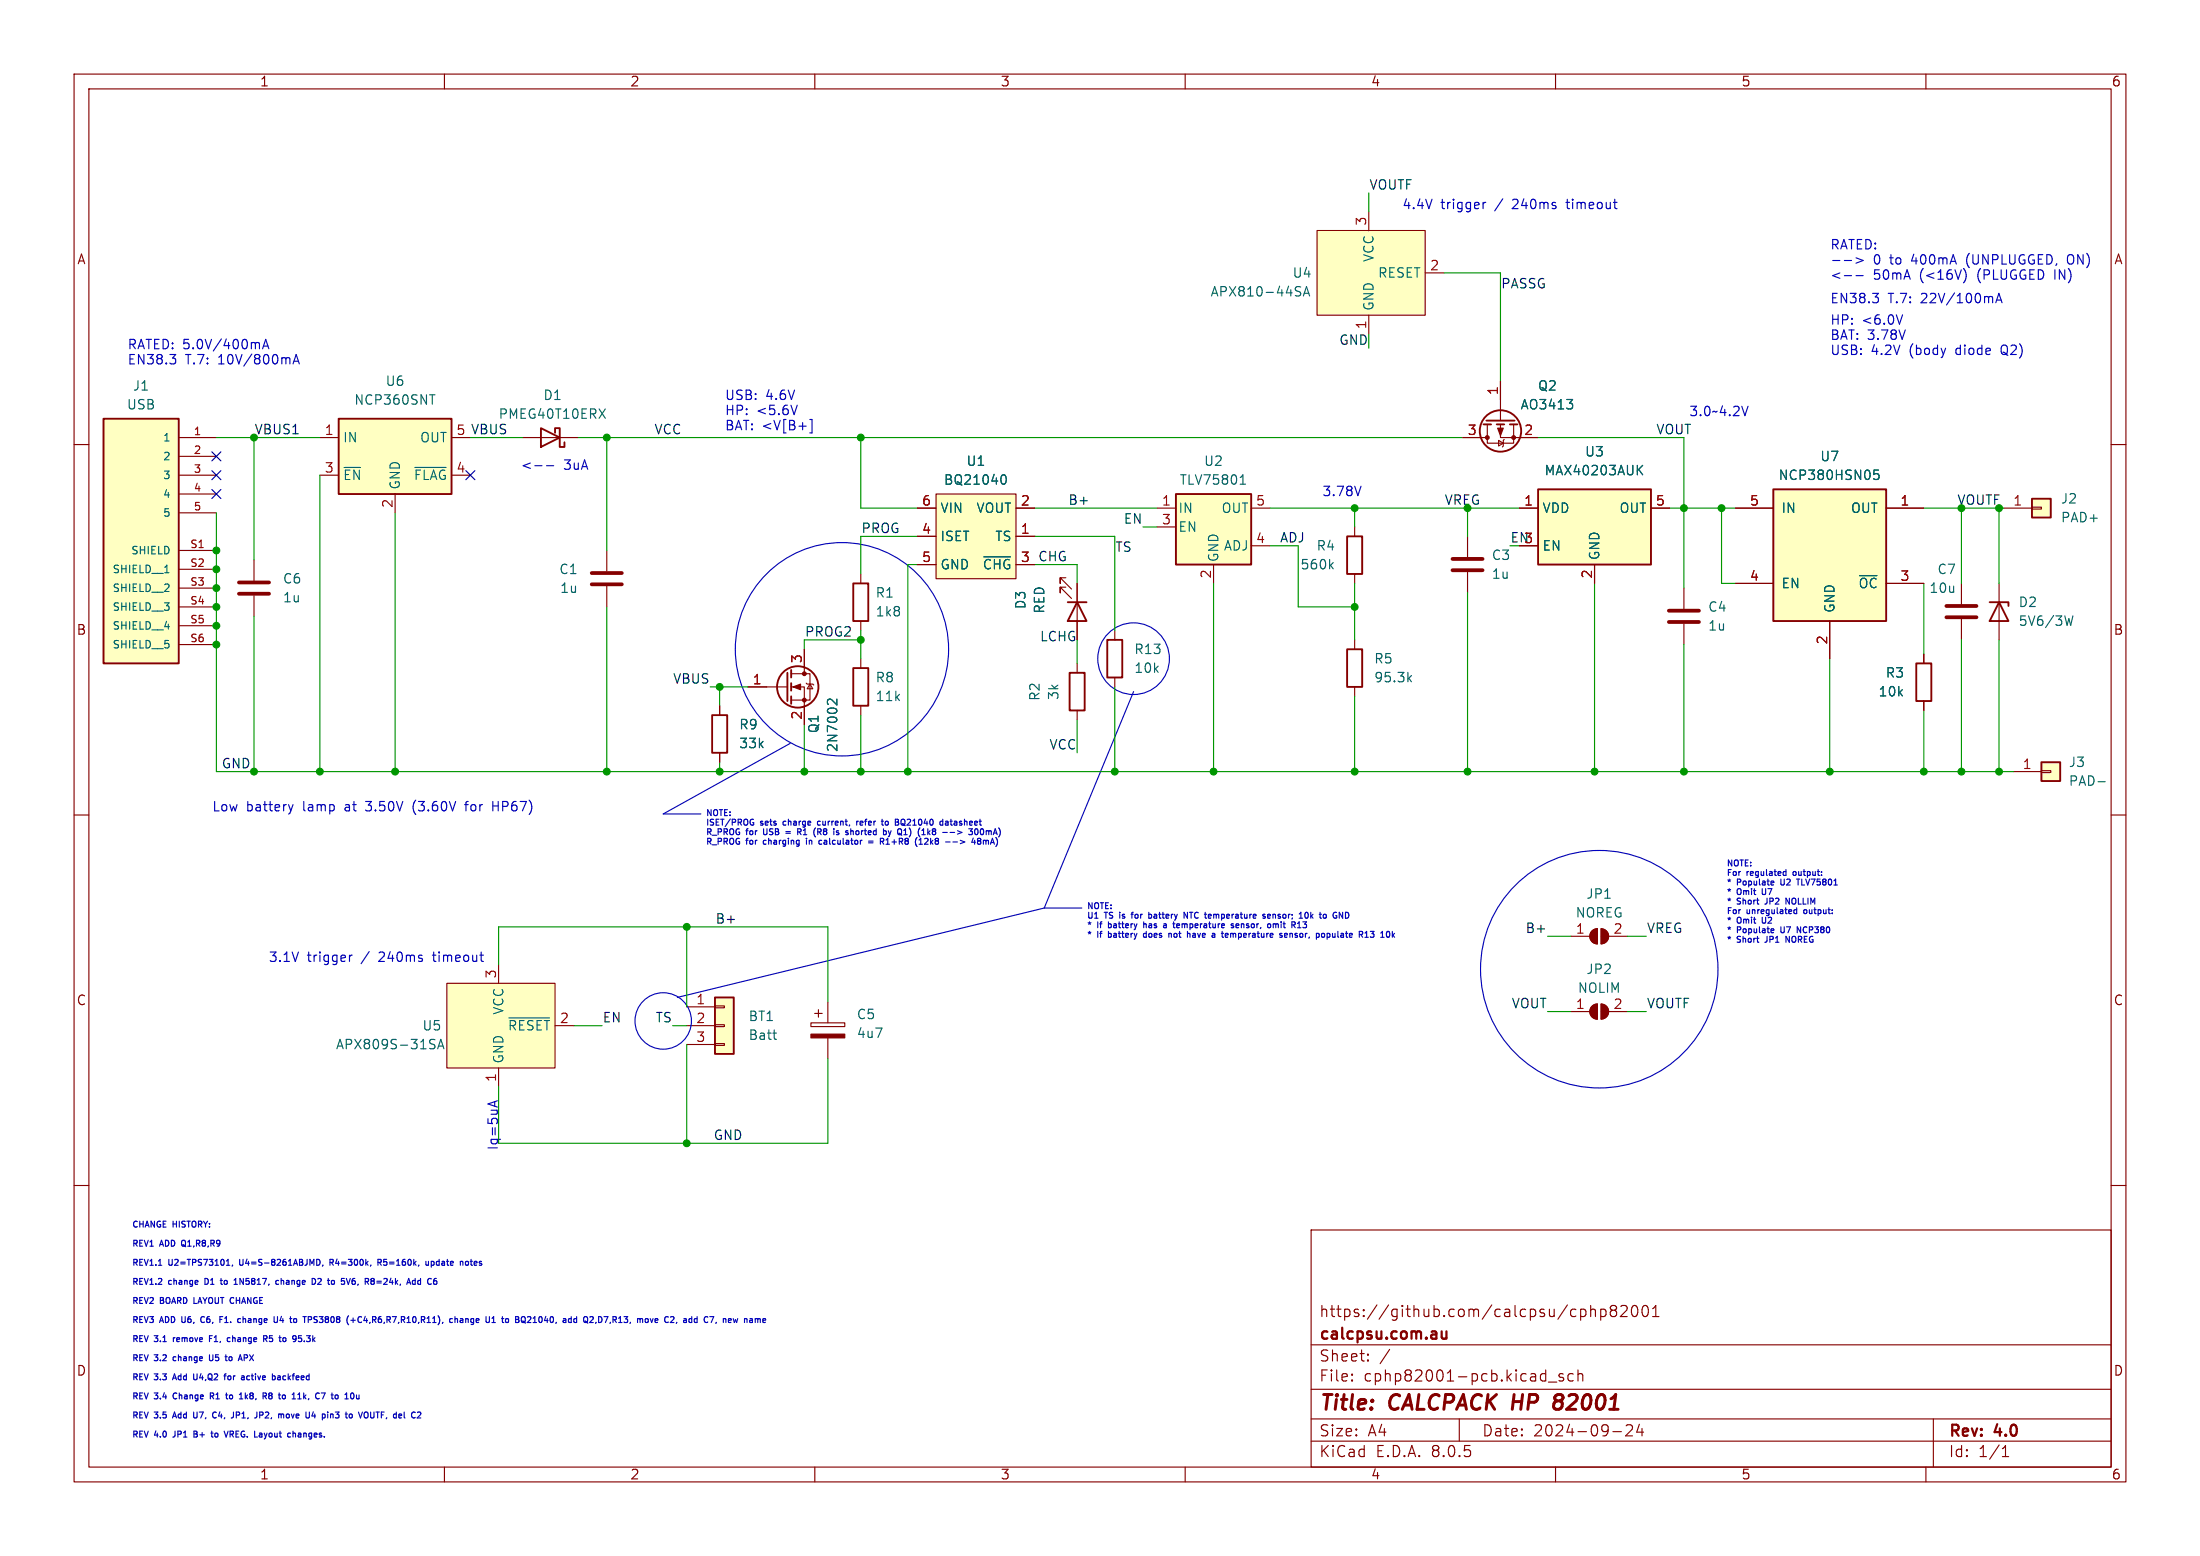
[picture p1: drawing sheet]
<svg xmlns="http://www.w3.org/2000/svg" width="297mm" height="210mm" viewBox="0 0 297 210" stroke-linecap="round" stroke-linejoin="round" font-family="sans-serif">
<g fill="none" stroke="#840000" stroke-width=".15">
<path d="M10 10h277v190h-277zM12 12h273v186h-273zM60 10v2M110 10v2M160 10v2M210 10v2M260 10v2M10 60h2M285 60h2M10 110h2M285 110h2M10 160h2"/>
<path d="M285 160h2M177 166h108v32h-108zM213.4 176.8l.4-.1 .3 .3v.4l-.1 .2-.2 .1-.4-.1M214.7 176.8a.37 .37 0 0 1 .7 .1v.8M214.7 176.2v1.5M216.1 176.8l.4-.1 .3 .3v.4l-.1 .2-.2 .1-.4-.1M216.1 176.7v1.5M217.7 176.8l-.3 .3 .1 .5 .2 .1 .4-.1 .1-.2v-.4l-.2-.2M217.7 176.8h-.2a.31 .31 0 0 1-.1-.4 .31 .31 0 0 1 .3-.2l.4 .1a.31 .31 0 0 1 .1 .3 .31 .31 0 0 1-.2 .2M217.7 176.8h.3M218.8 176.3l.2-.1 .5 .1a.41 .41 0 0 1 .1 .5l-.9 .9h1M220.5 176.3a.36 .36 0 0 1 .5 .2 .77 .77 0 0 1-.4 1.2 1 1 0 0 1-.1-1.4z"/>
<path d="M221.8 176.3a.36 .36 0 0 1 .4-.1 .36 .36 0 0 1 .3 .3 .77 .77 0 0 1-.5 1.2 .91 .91 0 0 1-.2-1.4zM223.1 177.7h.9M223.1 176.6l.4-.4v1.5M60 198v2M110 198v2M160 198v2M177 194.5h108M177 191.5h108M177 187.5h108M177 181.5h108M182.5 186.3h.1l-.1 .1M182.5 186.3v.1"/>
<path d="M182.5 185.5v.1M182.5 185.5h.1l-.1 .1M184.7 183.6v.1M184.7 183.6h-.1l.1 .1M184.7 182.8v.1M184.7 182.8h-.1l.1 .1M187.6 182.1l-1.3 2M197 191.5v3M209 186.5h1.2M210 198v2M211 185.5l-.3-.1-.2 .2v.2l.5 .2 .1 .1-.1 .2-.1 .1-.4-.1M212.4 185.5l-.4-.1-.3 .3v.4l.1 .2 .2 .1 .4-.1"/>
<path d="M213 185.5a.37 .37 0 0 1 .7 .1v.8M213 184.9v1.5M217.7 193.2h1.2M219.5 192.4l.2-.1 .5 .1a.41 .41 0 0 1 .1 .5l-.8 .9h.9M221.3 192.2l-.3 1.1h.9M221.7 192.8v1M260 198v2M261 191.5v6.5M270.3 196.6h.9M270.3 195.5l.4-.4v1.5"/>
</g>
<path d="M210 189l.2 .1M210.2 189.1h.4M210.2 189.1l-.2 .1M210.6 189.1l.2 .1M210.7 188.2h-.4l-.3 .2M210.8 190l-.4 .2h-.3M210.8 189l-.2 .1" fill="none" stroke="#840000" stroke-width=".4"/>
<path d="M194.6 179.7l.1 .9a.41 .41 0 0 0 .6-.1M195.3 179.7v1" fill="none" stroke="#840000" stroke-width=".3"/>
<path d="M158.7 66.7h10.2v9.5h-10.2z" fill="#ffffc2"/>
<path d="M158.7 66.7h10.2v9.5h-10.2z" fill="none" stroke="#840000" stroke-width=".25"/>
<path d="M156.2 68.6h2.5M156.2 71.1h2.5M163.8 76.2v2.5M168.9 68.6h2.5M168.9 73.7h2.5" fill="none" stroke="#840000" stroke-width=".15"/>
<path d="M167.4 65.3h.8M167.5 64.4l.3-.3v1.2" fill="none" stroke="#006464" stroke-width=".15"/>
<path d="M274.3 67.3h2.6v2.6h-2.6z" fill="#ffffc2"/>
<path d="M270.5 68.6h3.8M274.3 68.5h1.3v.2h-1.3z" fill="none" stroke="#840000" stroke-width=".15"/>
<path d="M274.3 67.3h2.6v2.6h-2.6z" fill="none" stroke="#840000" stroke-width=".25"/>
<path d="M177.8 31.1h14.6v11.4h-14.6z" fill="#ffffc2"/>
<path d="M177.8 31.1h14.6v11.4h-14.6zM184.8 28.6v2.5M192.4 36.8h2.5M184.8 42.5v2.6" fill="none" stroke="#840000" stroke-width=".15"/>
<path d="M175.1 39.3l.4 .1 .1 .3-.2 .2h-.4M175.1 38.7h.5M176 39.9l.4-1.2 .4 1.2M176.1 39.6h.6" fill="none" stroke="#006464" stroke-width=".15"/>
<path d="M207.6 66h15.3v10.2h-15.3z" fill="#ffffc2"/>
<path d="M207.6 66h15.3v10.2h-15.3zM149.5 86.4h2v5h-2z" fill="none" stroke="#840000" stroke-width=".25"/>
<path d="M205.1 68.6h2.5M205.1 73.7h2.5M215.3 76.2v2.5M222.9 68.6h2.5M150.5 85.1v1.3M150.5 91.4v1.3" fill="none" stroke="#840000" stroke-width=".15"/>
<path d="M221.2 63.4l.6 .7M221.8 62.8l-.8 .7" fill="none" stroke="#006464" stroke-width=".15"/>
<path d="M45.7 56.5h15.3v10.2h-15.3z" fill="#ffffc2"/>
<path d="M45.7 56.5h15.3v10.2h-15.3zM181.9 72.4h2v5.1h-2zM144.1 81.3h2.6M144.4 90.8h2v5.1h-2zM145.4 81.3l1.3 2.5h-2.6z" fill="none" stroke="#840000" stroke-width=".25"/>
<g fill="none" stroke="#840000" stroke-width=".15">
<path d="M43.2 59.1h2.5M61 59.1h2.5M43.2 64.1h2.5M53.3 66.7v2.5M61 64.1h2.5M143.9 78h-.8v.7v-.7l1.6 1.5M143.9 79.2h-.8v.8v-.8l1.6 1.6M145.4 78.7v7.7M182.9 71.1v1.3M182.9 77.5v1.2M198.1 72.4v2.8M198.1 77.2v2.8"/>
<path d="M145.4 89.5v1.3M145.4 95.9v1.3"/>
</g>
<path d="M58 53.3h.7M46.5 63.1h2.2M56 63.1h4.2M179.6 76.3l.4 .5M180 75.9l-.5 .5" fill="none" stroke="#006464" stroke-width=".15"/>
<path d="M196.1 77h4.1M196.1 75.4h4.1" fill="none" stroke="#840000" stroke-width=".51"/>
<path d="M239.4 66h15.2v17.8h-15.2z" fill="#ffffc2"/>
<g fill="none" stroke="#840000" stroke-width=".25">
<path d="M200.3 57.3h1M200.7 56.8h3.8M202.1 57.3h1M203.8 57.3h1.1M239.4 66h15.2v17.8h-15.2zM106.3 90.8v3.8M106.8 90.4v1M106.8 92.2v1M106.8 94v1M181.9 87.6h2v5.1h-2zM268.6 81.3h2.5v.5M269.9 81.3l1.2 2.5h-2.5z"/>
<circle cx="202.6" cy="58.2" r="2.79"/>
<circle cx="107.7" cy="92.7" r="2.79"/>
</g>
<g fill="none" stroke="#840000" stroke-width=".15">
<path d="M197.5 59.1h3.3M200.8 57.3v2.5h3.5v-2.5M202.3 59.4l.6 .4-.6 .4zM202.6 57.3v1.8h5M202.6 51.4v5.4M203.1 59.3l-.2 .1v.8l-.1 .1M234.3 68.6h5.1M234.3 78.7h5.1M254.6 68.6h5.1M254.6 78.7h5.1M264.8 78.7v2.8M269.9 78.7v7.7"/>
<path d="M101 92.7h5.3M106.8 92.7h1.8v5.1M106.8 90.9h2.5v3.6h-2.5M108.6 87.6v3.3M108.8 92.2l.2 .1h.7l.2 .2M109.3 92.3l.4 .7h-.7zM182.9 86.4v1.2M182.9 92.7v1.3M247 83.8v5.1M264.8 83.6v2.8M212.1 126.4h2.5M215.6 127.4v-2.1a1.02 1.02 0 0 0-1 1.1 1.02 1.02 0 0 0 1 1"/>
<path d="M216.2 125.4a1.01 1.01 0 0 1 1 1 1.01 1.01 0 0 1-1 1zM217.2 126.4h2.5"/>
</g>
<path d="M211.5 53.9h.8l-.4 .5M212.2 54.5l.1 .1v.3l-.1 .2M253.6 63.4h-.6l-.1 .6 .2-.1 .4 .1 .2 .2-.1 .4-.2 .1h-.3l-.2-.1M113 94.4v.7l-.8-.7h-.1l-.3 .1-.1 .4M190.2 91.5l.4 .5M190.6 91.2l-.5 .5M279.8 83.1l-.3 1.3-.2-.9" fill="none" stroke="#006464" stroke-width=".15"/>
<g fill="#840000" stroke="#840000" stroke-width=".15">
<path d="M214.9 125.7l.3-.3 .4-.1v2.1a1.02 1.02 0 0 1-.9-.6 1.02 1.02 0 0 1 .2-1.1z"/>
<path d="M216.2 125.4a1.01 1.01 0 0 1 1 1 1.01 1.01 0 0 1-1 1z"/>
<path d="M107.1 92.7l1-.4v.8z"/>
<path d="M202.2 57.8h.7l-.3 1z"/>
<circle cx="108.6" cy="94.5" r=".25"/>
<circle cx="108.6" cy="90.9" r=".25"/>
<circle cx="204.3" cy="59.1" r=".25"/>
<circle cx="200.8" cy="59.1" r=".25"/>
</g>
<path d="M262.8 83.3h4M262.8 81.8h4" fill="none" stroke="#840000" stroke-width=".51"/>
<path d="M126.4 66.7h10.8v11.4h-10.8z" fill="#ffffc2"/>
<g fill="none" stroke="#840000" stroke-width=".15">
<path d="M70.5 59.1h7.6M34.3 75.6v2.8M81.9 74.3v2.8M81.9 79.1v2.8M123.8 72.4h2.6M123.8 68.6h2.6M123.8 76.2h2.6M126.4 66.7h10.8v11.4h-10.8zM137.2 72.4h2.5M137.2 68.6h2.5M137.2 76.2h2.5M34.3 80.4v2.8"/>
<path d="M109.5 138h4.5v.6h-4.5zM110 136.8h1M110.5 136.3v1M111.8 135.3v2.7M212.1 136.5h2.5M215.6 137.5v-2a1.02 1.02 0 0 0-1 1 1.02 1.02 0 0 0 1 1.1M216.2 135.5a1.01 1.01 0 0 1 1 1 1.01 1.01 0 0 1-1 1zM217.2 136.5h2.5M111.8 140.1v2.8"/>
</g>
<path d="M80.9 55.2l.8 1.3M81.7 55.2l-.8 1.3M132.8 75.2h3.6M135.3 64.1h.2a.79 .79 0 0 1 0 1.2h-.2" fill="none" stroke="#006464" stroke-width=".15"/>
<path d="M32.3 78.6h4M79.9 78.9h4M79.9 77.3h4M32.3 80.1h4" fill="none" stroke="#840000" stroke-width=".51"/>
<path d="M73 57.8l2.6 1.3-2.6 1.2zM74.9 58.4v-.6h.7v2.5h.6v-.6" fill="none" stroke="#840000" stroke-width=".25"/>
<g fill="#840000" stroke="#840000" stroke-width=".15">
<path d="M214.9 135.8l.3-.2 .4-.1v2.1a1.02 1.02 0 0 1-.9-.7 1.02 1.02 0 0 1 .2-1.1z"/>
<path d="M216.2 135.5a1.01 1.01 0 0 1 1 1 1.01 1.01 0 0 1-1 1z"/>
<path d="M109.5 139.6h4.5v.5h-4.5z"/>
</g>
<path d="M96.5 134.6h2.6v7.6h-2.6z" fill="#ffffc2"/>
<path d="M116.2 88.9v1.3M116.2 95.3v1.2M92.7 135.9h3.8M92.7 138.4h3.8M96.5 138.3h1.3v.3h-1.3zM96.5 135.8h1.3v.2h-1.3zM92.7 141h3.8M96.5 140.8h1.3v.3h-1.3z" fill="none" stroke="#840000" stroke-width=".15"/>
<path d="M115.2 90.2h2v5.1h-2zM96.5 134.6h2.6v7.6h-2.6z" fill="none" stroke="#840000" stroke-width=".25"/>
<path d="M104.3 139.4h.5M104.6 140.2l.2 .1" fill="none" stroke="#006464" stroke-width=".15"/>
<path d="M275.6 102.9h2.5v2.5h-2.5z" fill="#ffffc2"/>
<path d="M271.8 104.1h3.8M275.6 104h1.3v.3h-1.3z" fill="none" stroke="#840000" stroke-width=".15"/>
<path d="M275.6 102.9h2.5v2.5h-2.5z" fill="none" stroke="#840000" stroke-width=".25"/>
<path d="M283.2 105.5h1" fill="none" stroke="#006464" stroke-width=".15"/>
<path d="M60.3 132.7h14.6v11.4h-14.6z" fill="#ffffc2"/>
<path d="M97.2 95.3v1.2M97.2 101.6v1.3M60.3 132.7h14.6v11.4h-14.6zM67.3 130.2v2.5M74.9 138.4h2.6M67.3 144.1v2.6" fill="none" stroke="#840000" stroke-width=".15"/>
<path d="M68.7 137.4h5.5M58.2 140.9l.4 .1 .1 .3-.2 .2h-.3M58.2 140.3h.5M59.1 141.5l.4-1.2 .4 1.2M59.2 141.2h.6" fill="none" stroke="#006464" stroke-width=".15"/>
<path d="M96.1 96.5h2.1v5.1h-2.1z" fill="none" stroke="#840000" stroke-width=".25"/>
<path d="M14 56.5h10.1v33h-10.1z" fill="#ffffc2"/>
<path d="M14 56.5h10.1v33h-10.1zM115.2 78.7h2v5.1h-2zM258.7 89.5h2v5.1h-2z" fill="none" stroke="#840000" stroke-width=".25"/>
<g fill="none" stroke="#840000" stroke-width=".15">
<path d="M24.1 59.1h5.1M197.5 59.1h2.5M202.6 51.4v2.6M205.1 59.1h2.5M24.1 61.6h5.1M24.1 64.1h5.1M24.1 66.7h5.1M24.1 69.2h5.1M24.1 74.3h5.1M24.1 76.8h5.1M24.1 79.4h5.1M116.2 77.5v1.2"/>
<path d="M123.8 72.4h2.6M123.8 68.6h2.6M123.8 76.2h2.6M137.2 72.4h2.5M137.2 68.6h2.5M137.2 76.2h2.5M145.4 78.7v2.6M205.1 68.6h2.5M205.1 73.7h2.5M215.3 76.2v2.5M222.9 68.6h2.5M227.3 79.4v2.8"/>
<path d="M234.3 68.6h5.1M234.3 78.7h5.1M254.6 68.6h5.1M254.6 78.7h5.1M24.1 81.9h5.1M24.1 84.5h5.1M24.1 87h5.1M97.2 95.3v1.2M101 92.7h2.5M108.6 87.6v2.6M108.6 95.3v2.5M116.2 83.8v1.3"/>
<path d="M145.4 83.8v2.6M227.3 84.2v2.8M247 83.8v5.1M259.7 88.3v1.2M259.7 94.6v1.3M97.2 101.6v1.3"/>
</g>
<path d="M211.5 53.9h.8l-.4 .5M212.2 54.5l.1 .1v.3l-.1 .2M22.2 77.3h.6M132.8 75.2h3.6M135.3 64.1h.2a.79 .79 0 0 1 0 1.2h-.2M221.2 63.4l.6 .7M221.8 62.8l-.8 .7M253.6 63.4h-.6l-.1 .6 .2-.1 .4 .1 .2 .2-.1 .4-.2 .1h-.3l-.2-.1M113 94.4v.7l-.8-.7h-.1l-.3 .1-.1 .4" fill="none" stroke="#006464" stroke-width=".15"/>
<path d="M225.3 83.9h4.1M225.3 82.4h4.1" fill="none" stroke="#840000" stroke-width=".51"/>
<g fill="none" stroke="#0000c2" stroke-width=".15">
<path d="M200.2 27.3v.9M200.6 27.3l-.3 .1-.1 .2M247.4 35.2h1M249 35.2h1M249 37.2h1M250.6 34.8l.9 .4-.9 .3M250.6 37.2h.9M252.8 39.6h.8l-.4 .5M265.1 36.2a1.46 1.46 0 0 1 0 2M279.3 34.4a.91 .91 0 0 0 0 1.2M23.6 48.4l.1 .2v.3l-.1 .2M23.7 47.8l-.4 .5"/>
<path d="M35 46.3v.8M35.4 47.1l.5-1.3 .4 1.3M35.6 46.7h.6M39.6 49.1l.4-1.3 .4 1.3M39.7 48.8h.6M107.6 54.7l-.4 1.3M107.9 57.5h.9M109.3 56.6h.3v1.8h-.3M236 54.8l-.4 1.3M253.5 40.1l.1 .2v.3l-.1 .2M256.9 42.5l-.5 1.3M269.4 40.9l.5-1.3 .4 1.3"/>
<path d="M269.6 40.5h.6M72.2 62.9h1M73.8 62.9h.9M183.7 65.6l-.4 1.3M153 93.3l-12 29.3M39.6 108.6l-.3 .8M55.9 108.4l-.1 .4 .1 .8M62.7 108.6h.5M63.2 108.2h-.2l-.1 .2v1M66.5 108.2v1.2M66.5 108.8h.8M101.5 110.6h.2"/>
<path d="M101.6 111h.2v.3l-.2 .1M103.1 111.9v.7M106.1 112.2h.6M106.1 112.5h.6M106.7 100.3l-17.2 9.6h5.1M107.7 111.9v.8M107.9 112.3l.2 .4M108.1 112v.2l-.4 .1M108.9 113.1v.1M108.9 113.4v.5M110.6 112.3l.3 .4M110.6 113.4h.3"/>
<path d="M110.6 113.9h.3M110.7 110.8h-.2l-.1 .2v.3l.3 .1M110.7 111.9h-.3v.8M110.8 112.2l-.4 .1M113.1 112.4l.2 .1-.2 .2M113.1 112.1l.1 .1M115.7 110.8v.6M115.7 112.1l-.2 .2v.2l.2 .2M115.9 110.8l-.2 .2M116.4 110.8l-.3 .1v.4l.3 .1M116.5 111l-.4 .1M117.3 113.5h.6"/>
<path d="M117.3 113.8h.6M118.9 113.1v.8M119 110.8h.3M119.2 113.1l.1 .2M119.2 111.4h.1M119.6 113.9h.5M119.6 113.4l.2-.3v.8M119.9 111l-.1-.2-.3 .2 .1 .3 .2 .1 .1-.2M119.9 112.1l.2 .6M120.1 112.7l-.1 .1M120.3 112.1l-.2 .6M121.8 111.2l.3 .2"/>
<path d="M122.1 110.7l-.1-.1a.27 .27 0 0 0-.4 .2v.3a.27 .27 0 0 0 .2 .3 .27 .27 0 0 0 .3-.1M122.9 112l.1 .3-.1 .4M124.1 113.9h.4M124.3 113.1v.8M125.3 113.5l-.5 .4h.5M125.9 111.9v.1l.1 .2M126 112.2l-.1 .2v.1l.1 .2 .2-.1 .1-.1v-.1l-.1-.2M126 112.2h.2M126.2 111.9l.1 .1-.1 .2M127.7 110.9h.3v.5M128 111l-.4 .2 .1 .2 .3-.1M128.3 110.8h.3"/>
<path d="M128.6 113.6h.7M129.3 112.1l.6 .3-.6 .2M131.4 113.1l-.2 .6h.5M131.6 113.4v.5M132 111.9v.3v.4M132.1 113.5l-.1 .1v.3h.1h.2l.1-.1v-.2l-.1-.1M132.1 113.5l-.1-.2 .1-.2h.2l.1 .2-.1 .2M132.1 113.5h.2M132.5 111.9a.45 .45 0 0 0 .1 .8 .5 .5 0 0 0 0-.8M132.8 113.5l.2-.1 .1 .1M132.8 113.4v.5M133.1 113.5v.4"/>
<path d="M133.1 112.1v.6M133.1 112.2l.3-.1 .1 .1M133.3 113.4l-.2 .1M133.5 112.2v.5M133.8 112.2l-.2-.1-.1 .1M237.9 119.9v.8M239.4 119.4h-.2M239.5 119v.1l-.4 .1M240.4 118.6l.1 .8M240.8 118.1h.3M240.8 117.7h.3M241.1 117.4v.8"/>
<path d="M242.7 118.6v.8M47.2 128.9v.9M47.5 128.9l-.2 .1-.1 .2M141 122.6h5M141 122.6l-49.6 12M151.2 123.1v.1M152.7 123.4h.3M153 123.1l-.2 .1v.7M154.4 124.4v.8M154.7 126h-.3v.1v.3l.3 .1M154.7 124.7l-.3 .1M155.1 123.4h.2l.2 .1-.1 .4h-.3"/>
<path d="M157.1 125.2h.4M157.5 124.8v.4M157.5 124.9h-.4M157.8 126h.3v.5M157.8 126v.5M158.4 124.4v.7M159.2 125.2h-.2M159.2 124.8v.1h-.3M160.3 123.1v.8l-.4-.8v.8M160.6 123.1h.4M160.7 126.1v.4M161.3 126.2l-.3 .1v.2h.3"/>
<path d="M165 125.7v.7M166.1 126v.5M166.2 124.8l.4 .3-.2 .1h-.2M166.4 126h-.3M166.9 124.8v.4h.3M167.2 124.8v.1h-.3M170.5 123.4h.3M170.5 123.6l.3 .1v.1l-.1 .1h-.2M171.1 123.7l.4-.1v-.2h-.3l-.1 .1 .1 .4h.3M171.9 123.4v.5M171.9 124.7v.5M172 123.4l-.1 .1"/>
<path d="M172 124.7l-.1 .1M172.2 124.7v.1M172.2 124.8v.4M172.3 124.7l-.1 .1M172.5 124.7l.1 .5M173.4 126.2h.4v-.2h-.3l-.1 .1 .1 .4h.3M174.1 126h.3l.1 .5M174.1 126v.5M175.2 125.2h.4M175.5 123.2l.1-.1v.8M175.9 124.4h.5l-.3 .3M176.2 123.3l.1-.2a.43 .43 0 0 1 .3 .4 .43 .43 0 0 1-.3 .4h-.1"/>
<path d="M176.2 124.7l.2 .2-.1 .2-.1 .1-.3-.1M177 123.1v.8M177 123.6l.3 .3M177.3 123.4l-.3 .3M179.2 126h.2l.1 .1v.4h-.3M179.2 126v.8M180.2 123.1a.43 .43 0 0 0-.2 .4 .43 .43 0 0 0 .2 .4M181.8 123.1a.43 .43 0 0 1 .3 .4 .43 .43 0 0 1-.3 .4M184.3 126.5h.4M185 125.7h.5l-.3 .3 .3 .1v.3l-.2 .1-.3-.1M237.9 123.8v.7M238.2 122h.1"/>
<path d="M238.2 127.2h.1M239.2 125.4h.2l.1 .1-.4 .1M239.4 125.8l-.2 .1M240.4 125.1l.1 .7M241.1 122v-.8l.5 .8M241.1 127.2v-.8l.5 .8M242.6 122.5v.8M242.6 122.8h-.3l-.1 .1v.4h.4M242.6 125.9v-.8l.5 .8M66.8 148.7v.6M67.1 148.6l-1.2 .4 1.2 .4M21.4 170.8h.4"/>
<path d="M24.5 177.7l.1 .7M27.4 177.7a.4 .4 0 0 0-.3 .4 .4 .4 0 0 0 .3 .4M27.9 172.5h-.2v.8h.2M29.7 177.7h.4M29.7 178.1h.3M29.7 172.8h.3M29.8 172.5v.7l.2 .1M30.6 170.8h.4M30.7 170.1l.1-.1v.8M31.4 170.7l-.1 .2M31.6 173.3h.5M31.7 172.7l.1-.2v.8"/>
<path d="M32.4 170v.7M32.8 177.7v.8M33 178h-.2M37.5 177.7v.6l-.2 .2M37.6 172.9l-.2-.1-.2 .2 .1 .3h.3M38 172.5v.8M38 177.7l-.2 .5h.5M38.2 172.8l-.2 .1M38.2 178v.5M42.4 178.5h.4M42.5 172.6l.1 .3-.1 .4M42.7 177.7h-.2l-.1 .2 .4 .3"/>
<path d="M42.8 170a.4 .4 0 0 1 .4 .4 .4 .4 0 0 1-.4 .4zM42.9 172.6l.3-.1 .2 .2M43.4 172.8l-.5 .5h.5M43.6 170.7l-.1 .2M44.7 170.4l.3 .4M44.9 170h-.4v.8M44.9 170.4h-.4M47.9 172.5l-.2 .1-.2 .3 .1 .4h.3M47.9 172.9h-.2l-.2 .1M48.8 177.8a.35 .35 0 0 0-.5 .3 .35 .35 0 0 0 .5 .3M50.9 172.9h.6M50.9 173.2h.6"/>
<path d="M51 170.4h.4v-.4h-.4v.8M51.2 170.4l.3 .4M56.8 172.9l-.3-.1-.1 .2 .1 .3h.3M56.8 172.5v.8M57.5 170.2v.5h.3M57.8 170.2v.6M58.2 170.7l.3 .1M58.2 170.2v.8M58.5 170.2l-.3 .1M60.8 178.5h.3M60.8 178h.3M61.4 178h.3l.1 .5"/>
<path d="M61.4 177.7v.8M62.1 178h.4v.5M62.4 170.2l.1 .2v.4M62.5 178.2l-.4 .1 .1 .2h.3M62.9 178v.5M62.9 170.3l.1-.1 .2 .1v.4h-.3zM63.1 178h-.2M67.7 178h.3M67.8 177.7v.7l.2 .1M68.3 178l-.1 .1 .1 .4M70.8 177.7h-.1a.27 .27 0 0 0-.3 .3v.2a.27 .27 0 0 0 .1 .3 .27 .27 0 0 0 .3 0l-.3-.2M72 178.5h.4"/>
<path d="M72.9 177.7a.5 .5 0 0 0 0 .8M78.8 177.8l.2-.1a.27 .27 0 0 1 .3 .3v.2a.27 .27 0 0 1-.2 .3 .27 .27 0 0 1-.3-.3zM78.9 178.3l.5 .3M82.4 178.5l-.1 .1M90.2 177.8a.35 .35 0 0 0-.5 .3 .35 .35 0 0 0 .5 .3M94.1 178h-.2l-.2 .1 .1 .4h.3M94.1 177.7v.8M96.7 178.5l-.1 .1M99.6 178l-.2 .5M102.4 178l.2 .1v.4M103 178v.5M103.4 178.2h-.4"/>
<path d="M23.3 194h.1M23.4 188.2v.4M23.6 185.4l-.3 .8M23.6 190.6l-.3 .8M26.1 185.4v.7l.1 .1h.3M26.1 190.6v.6l.1 .1 .3 .1M26.2 193.5h.3M26.5 193.5l.1 .1M26.5 193.2h-.3v.8h.3M26.5 193.5h.1M28.3 180.7h.2M28.3 182.9v.6l.1 .1h.2"/>
<path d="M28.5 193.4h.3M28.6 188.4l.3 .4M28.6 193.2v.6l.2 .2M28.7 180.3h-.4v.8M28.7 191.2l.3 .2 .2-.1M28.8 188h-.4v.8M28.8 188.4h-.4M29.2 193.4l-.2 .2v.2l.2 .2M29.2 190.7l-.2-.1-.3 .2M30.2 185.7h.3M30.4 183.1h.3M30.5 188.3h.3"/>
<path d="M30.5 185.4l-.2 .1v.7M30.6 188.7l.2 .1M30.6 183.6h.1M30.8 181h.3M30.8 180.6h.3M30.8 193.2l-.3 .8M30.9 185.7l-.1 .1v.3l.1 .1M31.1 183.1l-.2 .2v.2l.2 .1M31.1 193.6h.3M31.1 188.3l-.1 .1v.2l.1 .2M31.4 193.2h-.3v.8M31.9 191h.3"/>
<path d="M32.2 190.6h-.3v.8M32.3 188.8h.5M32.4 182.9l.3 .7M32.9 185.7l.1 .1v.4M33 183.3h.3M33 186.2h-.1M33 185.9h-.1M33.1 188v.8M33.2 188.5l.2 .3M33.3 182.9h-.3v.7M33.4 188.3l-.3 .3M33.6 185.7h-.2l-.1 .1v.3l.3 .1"/>
<path d="M35.1 191h.3l.1-.3-.4-.1v.8M35.3 193.5l.1 .5M35.4 193.9l-.1 .1M35.4 193.6h-.1M35.6 180.3h.3l.2 .1-.1 .3h-.4M35.7 188.4l.3 .4M35.8 180.7l.3 .4M35.9 188.1v.2M36.4 181l.3 .1M36.4 188.3l-.1 .2v.2l.3 .1 .1-.2M36.4 188.3h.2M36.6 188.3l.1 .2"/>
<path d="M36.7 188.2l-.1-.2h-.2l-.1 .2 .1 .1M36.7 188.2l-.1 .1M36.8 180.3h-.4v.4l.3-.1M37 185.7l.2 .1v.3l-.2 .1M37.5 185.7h.3v.5M37.8 185.9l-.3 .1 .1 .2h.2M38.5 180.6l.1 .1-.1 .3M38.7 190.9l.1-.1 .2 .1v.4h-.3zM39.6 193.5h.3v.5M40.3 180.3h.4M40.4 193.4l-.1 .1M40.4 193.6l-.2 .2 .2 .2"/>
<path d="M40.4 180.6h.2l.1 .1v.3l-.3 .1M41 188v.8M41.1 188.5l.2 .3M41.3 188.3l-.3 .3M42.1 191.1h.5M42.5 190.8v.6M45.3 191.3l.3 .1M45.3 190.6h.5l-.3 .3h.1M46.6 188.8h.4M48.4 190.6l.3 .8 .2-.8M50.8 190.6h.4M51 190.6v.8"/>
<path d="M55.8 190.6l.3 .1M56.1 191.3l-.3 .1"/>
<circle cx="113.7" cy="87.6" r="14.4"/>
<circle cx="153" cy="88.9" r="4.8"/>
<circle cx="89.5" cy="137.8" r="3.8"/>
<circle cx="215.9" cy="130.8" r="16"/>
</g>
<g fill="none" stroke="#009600" stroke-width=".15">
<path d="M184.8 26v2.6M194.9 36.8h7.7v14.6M29.2 59.1h14M34.3 59.1v16.5M63.5 59.1h7M78.1 59.1h119.4M81.9 59.1v15.2M116.2 59.1v9.5h7.6M207.6 59.1h19.7v20.3M29.2 69.2v34.9h242.6M43.2 64.1v40M53.3 69.2v34.9"/>
<path d="M123.8 76.2h-1.2v27.9M123.8 72.4h-7.6v5.1M139.7 68.6h16.5M139.7 76.2h5.7v2.5M139.7 72.4h10.8v12.7M154.3 71.1h1.9M163.8 78.7v25.4M171.4 68.6h33.7M171.4 73.7h3.9v8.2h7.6M182.9 68.6v2.5M182.9 78.7v7.7M198.1 68.6v3.8"/>
<path d="M215.3 78.7v25.4M225.4 68.6h8.9M232.4 68.6v10.1h1.9M259.7 68.6h10.2v10.1M259.7 78.7v9.6M264.8 68.6v10.1M34.3 83.2v20.9M81.9 81.9v22.2M95.9 92.7h5.1M97.2 92.7v2.6M108.6 97.8v6.3M116.2 85.1v3.8"/>
<path d="M116.2 96.5v7.6M116.2 86.4h-7.6v1.2M145.4 86.4v3.1M145.4 97.2v4.4M150.5 92.7v11.4M182.9 94v10.1M198.1 80v24.1M227.3 87v17.1M247 88.9v15.2M259.7 95.9v8.2M264.8 86.4v17.7M269.9 86.4v17.7"/>
<path d="M97.2 102.9v1.2M67.3 130.2v-5.1h44.5v10.2M77.5 138.4h3.8M90.8 138.4h1.9M92.7 125.1v10.8M208.9 126.4h3.2M208.9 136.5h3.2M219.7 126.4h2.5M219.7 136.5h2.5M92.7 141v13.3M111.8 142.9v11.4h-44.5v-7.6"/>
</g>
<path d="M28.6 66.1l1.2 1.2M28.6 63.5l1.2 1.2M28.6 61l1.2 1.2M29.8 66.1l-1.2 1.2M29.8 63.5l-1.2 1.2M29.8 61l-1.2 1.2M62.9 63.5l1.2 1.2M64.1 63.5l-1.2 1.2" fill="none" stroke="#000084" stroke-width=".15"/>
<g fill="#009600" stroke="#009600" stroke-width=".15">
<circle cx="150.5" cy="104.1" r=".46"/>
<circle cx="182.9" cy="104.1" r=".46"/>
<circle cx="163.8" cy="104.1" r=".46"/>
<circle cx="43.2" cy="104.1" r=".46"/>
<circle cx="34.3" cy="104.1" r=".46"/>
<circle cx="53.3" cy="104.1" r=".46"/>
<circle cx="97.2" cy="104.1" r=".46"/>
<circle cx="97.2" cy="92.7" r=".46"/>
<circle cx="81.9" cy="104.1" r=".46"/>
<circle cx="108.6" cy="104.1" r=".46"/>
<circle cx="122.6" cy="104.1" r=".46"/>
<circle cx="116.2" cy="104.1" r=".46"/>
<circle cx="92.7" cy="154.3" r=".46"/>
<circle cx="92.7" cy="125.1" r=".46"/>
<circle cx="215.3" cy="104.1" r=".46"/>
<circle cx="198.1" cy="104.1" r=".46"/>
<circle cx="227.3" cy="104.1" r=".46"/>
<circle cx="264.8" cy="104.1" r=".46"/>
<circle cx="269.9" cy="104.1" r=".46"/>
<circle cx="116.2" cy="86.4" r=".46"/>
<circle cx="116.2" cy="59.1" r=".46"/>
<circle cx="34.3" cy="59.1" r=".46"/>
<circle cx="29.2" cy="81.9" r=".46"/>
<circle cx="29.2" cy="79.4" r=".46"/>
<circle cx="29.2" cy="87" r=".46"/>
<circle cx="29.2" cy="84.5" r=".46"/>
<circle cx="29.2" cy="74.3" r=".46"/>
<circle cx="29.2" cy="76.8" r=".46"/>
<circle cx="81.9" cy="59.1" r=".46"/>
<circle cx="198.1" cy="68.6" r=".46"/>
<circle cx="182.9" cy="68.6" r=".46"/>
<circle cx="182.9" cy="81.9" r=".46"/>
<circle cx="227.3" cy="68.6" r=".46"/>
<circle cx="264.8" cy="68.6" r=".46"/>
<circle cx="269.9" cy="68.6" r=".46"/>
<circle cx="247" cy="104.1" r=".46"/>
<circle cx="232.4" cy="68.6" r=".46"/>
<circle cx="259.7" cy="104.1" r=".46"/>
</g>
<g font-size="2.8" fill="#840000">
<text x="178" y="190.9">Title:</text>
<text x="187.7" y="190.9">CALCPACK HP</text>
<text x="211.4" y="190.9">82001</text>
</g>
<g font-size="2.1" fill="#840000">
<text x="178" y="178">https://github.com/calcpsu/cphp82001</text>
<text x="178" y="184">Sheet:</text>
<text x="178" y="181.2">calcpsu.com.au</text>
<text x="178" y="186.7">File:</text>
<text x="184.1" y="186.7">cphp82001-pcb.kicad_sch</text>
<text x="178" y="196.9">KiCad</text>
<text x="178" y="194.1">Size:</text>
<text x="184.7" y="194.1">A4</text>
<text x="185.7" y="196.9">E.D.A.</text>
<text x="193.3" y="196.9">8.0.5</text>
<text x="200" y="194.1">Date:</text>
<text x="207" y="194.1">2024-09-24</text>
<text x="263" y="194.3">Rev:</text>
<text x="263" y="196.9">Id:</text>
<text x="267.1" y="196.9">1/1</text>
<text x="269.4" y="194.3">4.0</text>
</g>
<g font-size="1.8" fill="#840000">
<text x="35" y="11.9">1</text>
<text x="85" y="11.9">2</text>
<text x="135" y="11.9">3</text>
<text x="185" y="11.9">4</text>
<text x="235" y="11.9">5</text>
<text x="285" y="11.9">6</text>
<text x="10.3" y="35.9">A</text>
<text x="285.3" y="35.9">A</text>
<text x="10.3" y="85.9">B</text>
<text x="285.3" y="85.9">B</text>
<text x="10.3" y="135.9">C</text>
<text x="285.3" y="135.9">C</text>
<text x="10.3" y="185.9">D</text>
<text x="285.3" y="185.9">D</text>
<text x="35" y="199.9">1</text>
<text x="85" y="199.9">2</text>
<text x="135" y="199.9">3</text>
<text x="185" y="199.9">4</text>
<text x="235" y="199.9">5</text>
<text x="285" y="199.9">6</text>
</g>
<g font-size="1.8" fill="#0f0f0f">
<text x="184.8" y="25.7">VOUTF</text>
<text x="202.6" y="39">PASSG</text>
<text x="34.3" y="58.7">VBUS1</text>
<text x="61.5" y="58.8">5 VBUS</text>
<text x="88.3" y="58.7">VCC</text>
<text x="223.5" y="58.7">VOUT</text>
<text x="144.1" y="68.2">B+</text>
<text x="151.6" y="70.8">EN</text>
<text x="194.9" y="68.2">VREG</text>
<text x="116.2" y="72">PROG</text>
<text x="140.1" y="75.9">CHG</text>
<text x="150.5" y="74.6">TS</text>
<text x="172.7" y="73.3">ADJ</text>
<text x="108.6" y="86">PROG2</text>
<text x="140.3" y="86.6">LCHG</text>
<text x="90.8" y="92.4">VBUS</text>
<text x="141.6" y="101.3">VCC</text>
<text x="29.8" y="103.8">GND</text>
<text x="96.5" y="124.7">B+</text>
<text x="205.9" y="126">B+</text>
<text x="222.2" y="126">VREG</text>
<text x="204" y="136.2">VOUT</text>
<text x="222.2" y="136.2">VOUTF</text>
<text x="81.3" y="138.1">EN</text>
<text x="88.4" y="138.1">TS</text>
<text x="96.3" y="154">GND</text>
</g>
<g font-size="1.8" fill="#0000c2">
<text x="189.2" y="28.3">4.4V</text>
<text x="194.5" y="28.3">trigger</text>
<text x="202" y="28.3">/</text>
<text x="204.5" y="28.3">240ms</text>
<text x="212" y="28.3">timeout</text>
<text x="247" y="33.8">RATED:</text>
<text x="252.9" y="35.8">0</text>
<text x="255.3" y="35.8">to</text>
<text x="258.3" y="35.8">400mA</text>
<text x="265.9" y="35.8">(UNPLUGGED,</text>
<text x="279.8" y="35.8">ON)</text>
<text x="247" y="41">EN38.3</text>
<text x="247" y="37.9">&lt;--</text>
<text x="252.9" y="37.9">50mA</text>
<text x="254.9" y="41">T.7:</text>
<text x="259.3" y="37.9">(&lt;16V)</text>
<text x="259.5" y="41">22V/100mA</text>
<text x="267.2" y="37.9">(PLUGGED</text>
<text x="277.8" y="37.9">IN)</text>
<text x="17.1" y="47.2">RATED: 5.0V/400mA</text>
<text x="247" y="43.9">HP:</text>
<text x="247" y="46">BAT: 3.78V</text>
<text x="251.4" y="43.9">&lt;6.0V</text>
<text x="17.1" y="49.3">EN38.3</text>
<text x="25" y="49.3">T.7:</text>
<text x="29.6" y="49.3">10V/800mA</text>
<text x="247" y="48">USB:</text>
<text x="252.6" y="48">4.2V</text>
<text x="257.9" y="48">(body</text>
<text x="264.3" y="48">diode</text>
<text x="270.6" y="48">Q2)</text>
<text x="97.8" y="54.1">USB:</text>
<text x="97.8" y="56.1">HP:</text>
<text x="97.8" y="58.2">BAT: &lt;V[B+]</text>
<text x="102.2" y="56.1">&lt;5.6V</text>
<text x="103.4" y="54.1">4.6V</text>
<text x="228" y="56.3">3.0~4.2V</text>
<text x="70.2" y="63.5">&lt;--</text>
<text x="76.1" y="63.5">3uA</text>
<text x="178.4" y="67.1">3.78V</text>
<text x="28.6" y="109.6">Low</text>
<text x="33.3" y="109.6">battery</text>
<text x="41" y="109.6">lamp</text>
<text x="46.8" y="109.6">at</text>
<text x="49.9" y="109.6">3.50V</text>
<text x="56.4" y="109.6">(3.60V</text>
<text x="63.7" y="109.6">for</text>
<text x="67.6" y="109.6">HP67)</text>
<text x="36.2" y="129.9">3.1V</text>
<text x="41.5" y="129.9">trigger</text>
<text x="48.9" y="129.9">/</text>
<text x="51.4" y="129.9">240ms</text>
<text x="59" y="129.9">timeout</text>
<text x="67.3" y="155.3" transform="rotate(-90 67.3 155.3)">Iq=5uA</text>
</g>
<g font-size="1.8" fill="#a90000">
<text x="184.5" y="30.6" transform="rotate(-90 184.5 30.6)">3</text>
<text x="193" y="36.6">2</text>
<text x="184.5" y="44.5" transform="rotate(-90 184.5 44.5)">1</text>
<text x="202.3" y="53.4" transform="rotate(-90 202.3 53.4)">1</text>
<text x="43.7" y="58.8">1</text>
<text x="198" y="58.8">3</text>
<text x="205.7" y="58.8">2</text>
<text x="43.7" y="63.9">3</text>
<text x="61.5" y="63.9">4</text>
<text x="53.1" y="68.7" transform="rotate(-90 53.1 68.7)">2</text>
<text x="124.4" y="68.3">6</text>
<text x="137.7" y="68.3">2</text>
<text x="156.8" y="68.3">1</text>
<text x="156.8" y="70.9">3</text>
<text x="169.5" y="68.3">5</text>
<text x="205.7" y="68.3">1</text>
<text x="223.4" y="68.3">5</text>
<text x="236.1" y="68.3">5</text>
<text x="256.5" y="68.3">1</text>
<text x="271.7" y="68.3">1</text>
<text x="124.4" y="72.1">4</text>
<text x="124.4" y="75.9">5</text>
<text x="137.7" y="72.1">1</text>
<text x="137.7" y="75.9">3</text>
<text x="169.5" y="73.4">4</text>
<text x="205.7" y="73.4">3</text>
<text x="163.6" y="78.2" transform="rotate(-90 163.6 78.2)">2</text>
<text x="215" y="78.2" transform="rotate(-90 215 78.2)">2</text>
<text x="236.1" y="78.5">4</text>
<text x="256.5" y="78.5">3</text>
<text x="108.3" y="89.6" transform="rotate(-90 108.3 89.6)">3</text>
<text x="246.8" y="87.1" transform="rotate(-90 246.8 87.1)">2</text>
<text x="101.5" y="92.5">1</text>
<text x="108.3" y="97.2" transform="rotate(-90 108.3 97.2)">2</text>
<text x="273" y="103.9">1</text>
<text x="212.7" y="126.1">1</text>
<text x="217.7" y="126.1">2</text>
<text x="67.1" y="132.2" transform="rotate(-90 67.1 132.2)">3</text>
<text x="93.9" y="135.6">1</text>
<text x="212.7" y="136.3">1</text>
<text x="217.7" y="136.3">2</text>
<text x="75.5" y="138.2">2</text>
<text x="93.9" y="138.2">2</text>
<text x="93.9" y="140.7">3</text>
<text x="67.1" y="146.1" transform="rotate(-90 67.1 146.1)">1</text>
</g>
<g font-size="1.8" fill="#006464">
<text x="185.6" y="35.5" transform="rotate(-90 185.6 35.5)">VCC</text>
<text x="163.3" y="40.2">APX810-44SA</text>
<text x="174.4" y="37.7">U4</text>
<text x="185.9" y="37.7">RESET</text>
<text x="185.6" y="42" transform="rotate(-90 185.6 42)">GND</text>
<text x="17.9" y="52.9">J1</text>
<text x="52" y="52.3">U6</text>
<text x="207.5" y="52.9">Q2</text>
<text x="17" y="55.5">USB</text>
<text x="46.2" y="59.9">IN</text>
<text x="47.7" y="54.8">NCP360SNT</text>
<text x="56.6" y="59.9">OUT</text>
<text x="67.2" y="56.7">PMEG40T10ERX</text>
<text x="73.3" y="54.2">D1</text>
<text x="205.2" y="55.5">AO3413</text>
<text x="46.2" y="65">~{EN}</text>
<text x="55.8" y="65">~{FLAG}</text>
<text x="127.3" y="65.6">BQ21040</text>
<text x="130.4" y="63.1">U1</text>
<text x="159.2" y="65.6">TLV75801</text>
<text x="162.5" y="63.1">U2</text>
<text x="208.4" y="64.4">MAX40203AUK</text>
<text x="213.9" y="61.8">U3</text>
<text x="240" y="65">NCP380HSN05</text>
<text x="245.6" y="62.5">U7</text>
<text x="54.2" y="66.2" transform="rotate(-90 54.2 66.2)">GND</text>
<text x="126.9" y="69.4">VIN</text>
<text x="131.7" y="69.4">VOUT</text>
<text x="159" y="69.4">IN</text>
<text x="159" y="72">EN</text>
<text x="164.8" y="69.4">OUT</text>
<text x="208.2" y="69.4">VDD</text>
<text x="218.5" y="69.4">OUT</text>
<text x="240.4" y="69.4">IN</text>
<text x="249.8" y="69.4">OUT</text>
<text x="278.1" y="68.2">J2</text>
<text x="278.1" y="70.7">PAD+</text>
<text x="75.4" y="77.7">C1</text>
<text x="126.9" y="73.3">ISET</text>
<text x="126.9" y="77.1">GND</text>
<text x="132.6" y="77.1">~{CHG}</text>
<text x="134.3" y="73.3">TS</text>
<text x="164.7" y="75.9" transform="rotate(-90 164.7 75.9)">GND</text>
<text x="165.1" y="74.5">ADJ</text>
<text x="175.5" y="77.1">560k</text>
<text x="177.6" y="74.5">R4</text>
<text x="201.3" y="75.8">C3</text>
<text x="208.2" y="74.5">EN</text>
<text x="216.1" y="75.7" transform="rotate(-90 216.1 75.7)">GND</text>
<text x="261.5" y="77.7">C7</text>
<text x="38.1" y="79">C6</text>
<text x="38.1" y="81.5">1u</text>
<text x="75.5" y="80.2">1u</text>
<text x="118.1" y="80.9">R1</text>
<text x="118.1" y="83.4">1k8</text>
<text x="138.7" y="82.3" transform="rotate(-90 138.7 82.3)">D3</text>
<text x="141.2" y="82.9" transform="rotate(-90 141.2 82.9)">RED</text>
<text x="201.3" y="78.3">1u</text>
<text x="230.5" y="82.8">C4</text>
<text x="240.4" y="79.6">EN</text>
<text x="247.9" y="82.8" transform="rotate(-90 247.9 82.8)">GND</text>
<text x="250.8" y="79.6">~{OC}</text>
<text x="260.4" y="80.2">10u</text>
<text x="272.4" y="82.1">D2</text>
<text x="153" y="88.5">R13</text>
<text x="185.4" y="89.8">R5</text>
<text x="230.5" y="85.3">1u</text>
<text x="272.4" y="84.7">5V6/3W</text>
<text x="118.1" y="92.3">R8</text>
<text x="118.1" y="94.8">11k</text>
<text x="140.6" y="94.7" transform="rotate(-90 140.6 94.7)">R2</text>
<text x="143.1" y="94.6" transform="rotate(-90 143.1 94.6)">3k</text>
<text x="153" y="91">10k</text>
<text x="185.4" y="92.3">95.3k</text>
<text x="253.5" y="94.2">10k</text>
<text x="254.5" y="91.7">R3</text>
<text x="99.7" y="98.7">R9</text>
<text x="99.7" y="101.2">33k</text>
<text x="110.7" y="99.1" transform="rotate(-90 110.7 99.1)">Q1</text>
<text x="113.3" y="101.6" transform="rotate(-90 113.3 101.6)">2N7002</text>
<text x="279.2" y="103.7">J3</text>
<text x="279.2" y="106.3">PAD-</text>
<text x="212.6" y="124.1">NOREG</text>
<text x="214.1" y="121.5">JP1</text>
<text x="214.1" y="131.7">JP2</text>
<text x="68.2" y="137.1" transform="rotate(-90 68.2 137.1)">VCC</text>
<text x="115.6" y="137.8">C5</text>
<text x="212.9" y="134.2">NOLIM</text>
<text x="45.3" y="141.8">APX809S-31SA</text>
<text x="56.9" y="139.3">U5</text>
<text x="68.2" y="143.6" transform="rotate(-90 68.2 143.6)">GND</text>
<text x="68.5" y="139.3">~{RESET}</text>
<text x="101" y="138">BT1</text>
<text x="101" y="140.6">Batt</text>
<text x="115.6" y="140.3">4u7</text>
</g>
<g font-size="1.8" fill="#009600">
<text x="180.7" y="46.6">GND</text>
<text x="264.2" y="68.2">VOUTF</text>
<text x="203.8" y="73.3">EN3</text>
</g>
<g font-size="1.4" fill="#006464">
<text x="21.9" y="59.8">1</text>
<text x="21.9" y="62.3">2</text>
<text x="21.9" y="64.9">3</text>
<text x="21.9" y="67.4">4</text>
<text x="21.9" y="70">5</text>
<text x="15.1" y="77.6">SHIELD__1</text>
<text x="17.6" y="75">SHIELD</text>
<text x="15.1" y="80.1">SHIELD__2</text>
<text x="15.1" y="82.7">SHIELD__3</text>
<text x="15.1" y="85.2">SHIELD__4</text>
<text x="15.1" y="87.7">SHIELD__5</text>
</g>
<g font-size="1.4" fill="#a90000">
<text x="26.1" y="58.8">1</text>
<text x="26.1" y="61.3">2</text>
<text x="26.1" y="63.9">3</text>
<text x="26.1" y="66.4">4</text>
<text x="26.1" y="69">5</text>
<text x="25.6" y="74">S1</text>
<text x="25.6" y="76.6">S2</text>
<text x="25.6" y="79.1">S3</text>
<text x="25.6" y="81.7">S4</text>
<text x="25.6" y="84.2">S5</text>
<text x="25.6" y="86.7">S6</text>
</g>
<g font-size="1.1" fill="#0000c2">
<text x="95.2" y="110.2">NOTE:</text>
<text x="95.2" y="111.5">ISET/PROG</text>
<text x="95.2" y="112.8">R_PROG</text>
<text x="100.8" y="112.8">for</text>
<text x="102.7" y="111.5">sets</text>
<text x="103.4" y="112.8">USB</text>
<text x="106.1" y="111.5">charge</text>
<text x="108.6" y="112.8">R1</text>
<text x="111" y="111.5">current,</text>
<text x="111.1" y="112.8">(R8</text>
<text x="114.1" y="112.8">is</text>
<text x="116" y="112.8">shorted</text>
<text x="116.6" y="111.5">refer</text>
<text x="120.3" y="111.5">to</text>
<text x="121.4" y="112.8">by</text>
<text x="122.4" y="111.5">BQ21040</text>
<text x="123.6" y="112.8">Q1)</text>
<text x="126.6" y="112.8">(1k8</text>
<text x="128.7" y="111.5">datasheet</text>
<text x="130.3" y="112.8">--&gt;</text>
<text x="134.1" y="112.8">300mA)</text>
<text x="95.2" y="114.1">R_PROG</text>
<text x="100.8" y="114.1">for</text>
<text x="103.4" y="114.1">charging</text>
<text x="109.5" y="114.1">in</text>
<text x="111.5" y="114.1">calculator</text>
<text x="118.4" y="114.1">=</text>
<text x="120.3" y="114.1">R1+R8</text>
<text x="125.4" y="114.1">(12k8</text>
<text x="129.7" y="114.1">--&gt;</text>
<text x="133.6" y="114.1">48mA)</text>
<text x="233" y="117.1">NOTE:</text>
<text x="233" y="118.4">For</text>
<text x="233" y="119.7">*</text>
<text x="234.6" y="119.7">Populate</text>
<text x="235.9" y="118.4">regulated</text>
<text x="240.7" y="119.7">U2</text>
<text x="242.4" y="118.4">output:</text>
<text x="243.2" y="119.7">TLV75801</text>
<text x="146.7" y="122.9">NOTE:</text>
<text x="146.7" y="124.2">U1</text>
<text x="146.7" y="125.5">*</text>
<text x="148.2" y="125.5">If</text>
<text x="149.2" y="124.2">TS</text>
<text x="149.9" y="125.5">battery</text>
<text x="151.5" y="124.2">is</text>
<text x="153.4" y="124.2">for</text>
<text x="155" y="125.5">has</text>
<text x="156" y="124.2">battery</text>
<text x="158" y="125.5">a</text>
<text x="159.6" y="125.5">temperature</text>
<text x="161" y="124.2">NTC</text>
<text x="164.2" y="124.2">temperature</text>
<text x="167.7" y="125.5">sensor,</text>
<text x="172.3" y="124.2">sensor;</text>
<text x="173" y="125.5">omit</text>
<text x="177.5" y="124.2">10k</text>
<text x="180.6" y="124.2">to</text>
<text x="233" y="121">*</text>
<text x="233" y="122.3">*</text>
<text x="233" y="123.6">For</text>
<text x="233" y="124.9">*</text>
<text x="234.6" y="121">Omit</text>
<text x="234.6" y="122.3">Short</text>
<text x="234.6" y="124.9">Omit</text>
<text x="235.9" y="123.6">unregulated</text>
<text x="238.2" y="121">U7</text>
<text x="238.2" y="124.9">U2</text>
<text x="238.6" y="122.3">JP2</text>
<text x="241.7" y="122.3">NOLLIM</text>
<text x="243.8" y="123.6">output:</text>
<text x="146.7" y="126.8">*</text>
<text x="148.2" y="126.8">If</text>
<text x="149.9" y="126.8">battery</text>
<text x="155" y="126.8">does</text>
<text x="158.7" y="126.8">not</text>
<text x="161.5" y="126.8">have</text>
<text x="165.2" y="126.8">a</text>
<text x="166.8" y="126.8">temperature</text>
<text x="174.9" y="126.8">sensor,</text>
<text x="180.1" y="126.8">populate</text>
<text x="186.2" y="126.8">R13</text>
<text x="233" y="126.2">*</text>
<text x="233" y="127.4">*</text>
<text x="234.6" y="126.2">Populate</text>
<text x="234.6" y="127.4">Short</text>
<text x="238.6" y="127.4">JP1</text>
<text x="240.7" y="126.2">U7</text>
<text x="241.7" y="127.4">NOREG</text>
<text x="243.2" y="126.2">NCP380</text>
<text x="17.8" y="165.7">CHANGE</text>
<text x="23.4" y="165.7">HISTORY:</text>
<text x="17.8" y="168.3">REV1</text>
<text x="17.8" y="170.9">REV1.1</text>
<text x="17.8" y="173.5">REV1.2</text>
<text x="21.7" y="168.3">ADD</text>
<text x="22.8" y="170.9">U2=TPS73101,</text>
<text x="22.8" y="173.5">change</text>
<text x="24.9" y="168.3">Q1,R8,R9</text>
<text x="28" y="173.5">D1</text>
<text x="30.4" y="173.5">to</text>
<text x="32.5" y="173.5">1N5817,</text>
<text x="32.7" y="170.9">U4=S-8261ABJMD,</text>
<text x="38.5" y="173.5">change</text>
<text x="43.6" y="173.5">D2</text>
<text x="45.1" y="170.9">R4=300k,</text>
<text x="46.1" y="173.5">to</text>
<text x="48.2" y="173.5">5V6,</text>
<text x="51.7" y="173.5">R8=24k,</text>
<text x="51.9" y="170.9">R5=160k,</text>
<text x="57.7" y="173.5">Add</text>
<text x="58.7" y="170.9">update</text>
<text x="63.6" y="170.9">notes</text>
<text x="17.8" y="176">REV2</text>
<text x="17.8" y="178.6">REV3</text>
<text x="21.7" y="176">BOARD</text>
<text x="21.7" y="178.6">ADD</text>
<text x="24.9" y="178.6">U6,</text>
<text x="26.5" y="176">LAYOUT CHANGE</text>
<text x="27.7" y="178.6">C6,</text>
<text x="30.6" y="178.6">F1.</text>
<text x="33.3" y="178.6">change</text>
<text x="38.5" y="178.6">U4</text>
<text x="41" y="178.6">to</text>
<text x="43.1" y="178.6">TPS3808</text>
<text x="49.2" y="178.6">(+C4,R6,R7,R10,R11),</text>
<text x="63.4" y="178.6">change</text>
<text x="68.6" y="178.6">U1</text>
<text x="71.1" y="178.6">to</text>
<text x="73.2" y="178.6">BQ21040,</text>
<text x="79.9" y="178.6">add</text>
<text x="83" y="178.6">Q2,D7,R13,</text>
<text x="90.5" y="178.6">move</text>
<text x="94.5" y="178.6">C2,</text>
<text x="97.4" y="178.6">add</text>
<text x="100.5" y="178.6">C7,</text>
<text x="103.3" y="178.6">new</text>
<text x="17.8" y="181.2">REV</text>
<text x="17.8" y="183.8">REV</text>
<text x="20.9" y="181.2">3.1</text>
<text x="20.9" y="183.8">3.2</text>
<text x="23.7" y="181.2">remove</text>
<text x="23.7" y="183.8">change</text>
<text x="28.9" y="181.2">F1,</text>
<text x="28.9" y="183.8">U5</text>
<text x="31.4" y="183.8">to</text>
<text x="31.6" y="181.2">change</text>
<text x="33.5" y="183.8">APX</text>
<text x="36.8" y="181.2">R5</text>
<text x="39.3" y="181.2">to</text>
<text x="41.3" y="181.2">95.3k</text>
<text x="17.8" y="186.3">REV</text>
<text x="17.8" y="188.9">REV</text>
<text x="17.8" y="191.5">REV</text>
<text x="20.9" y="186.3">3.3</text>
<text x="20.9" y="188.9">3.4</text>
<text x="20.9" y="191.5">3.5</text>
<text x="23.7" y="186.3">Add</text>
<text x="23.7" y="188.9">Change</text>
<text x="23.7" y="191.5">Add</text>
<text x="26.7" y="186.3">U4,Q2</text>
<text x="26.7" y="191.5">U7,</text>
<text x="29" y="188.9">R1</text>
<text x="29.6" y="191.5">C4,</text>
<text x="31.2" y="186.3">for</text>
<text x="31.5" y="188.9">to</text>
<text x="32.5" y="191.5">JP1,</text>
<text x="33.6" y="188.9">1k8,</text>
<text x="33.8" y="186.3">active</text>
<text x="35.9" y="191.5">JP2,</text>
<text x="37" y="188.9">R8</text>
<text x="38.3" y="186.3">backfeed</text>
<text x="39.4" y="191.5">move</text>
<text x="39.5" y="188.9">to</text>
<text x="41.6" y="188.9">11k,</text>
<text x="43.4" y="191.5">U4</text>
<text x="45" y="188.9">C7</text>
<text x="45.9" y="191.5">pin3</text>
<text x="47.5" y="188.9">to</text>
<text x="49.4" y="191.5">to</text>
<text x="51.5" y="191.5">VOUTF,</text>
<text x="56.4" y="191.5">del</text>
<text x="17.8" y="194.1">REV</text>
<text x="20.9" y="194.1">4.0</text>
<text x="23.7" y="194.1">JP1</text>
<text x="26.8" y="194.1">B+</text>
<text x="29.5" y="194.1">to</text>
<text x="31.6" y="194.1">VREG.</text>
<text x="35.9" y="194.1">Layout</text>
<text x="40.7" y="194.1">changes.</text>
</g>
</svg>
